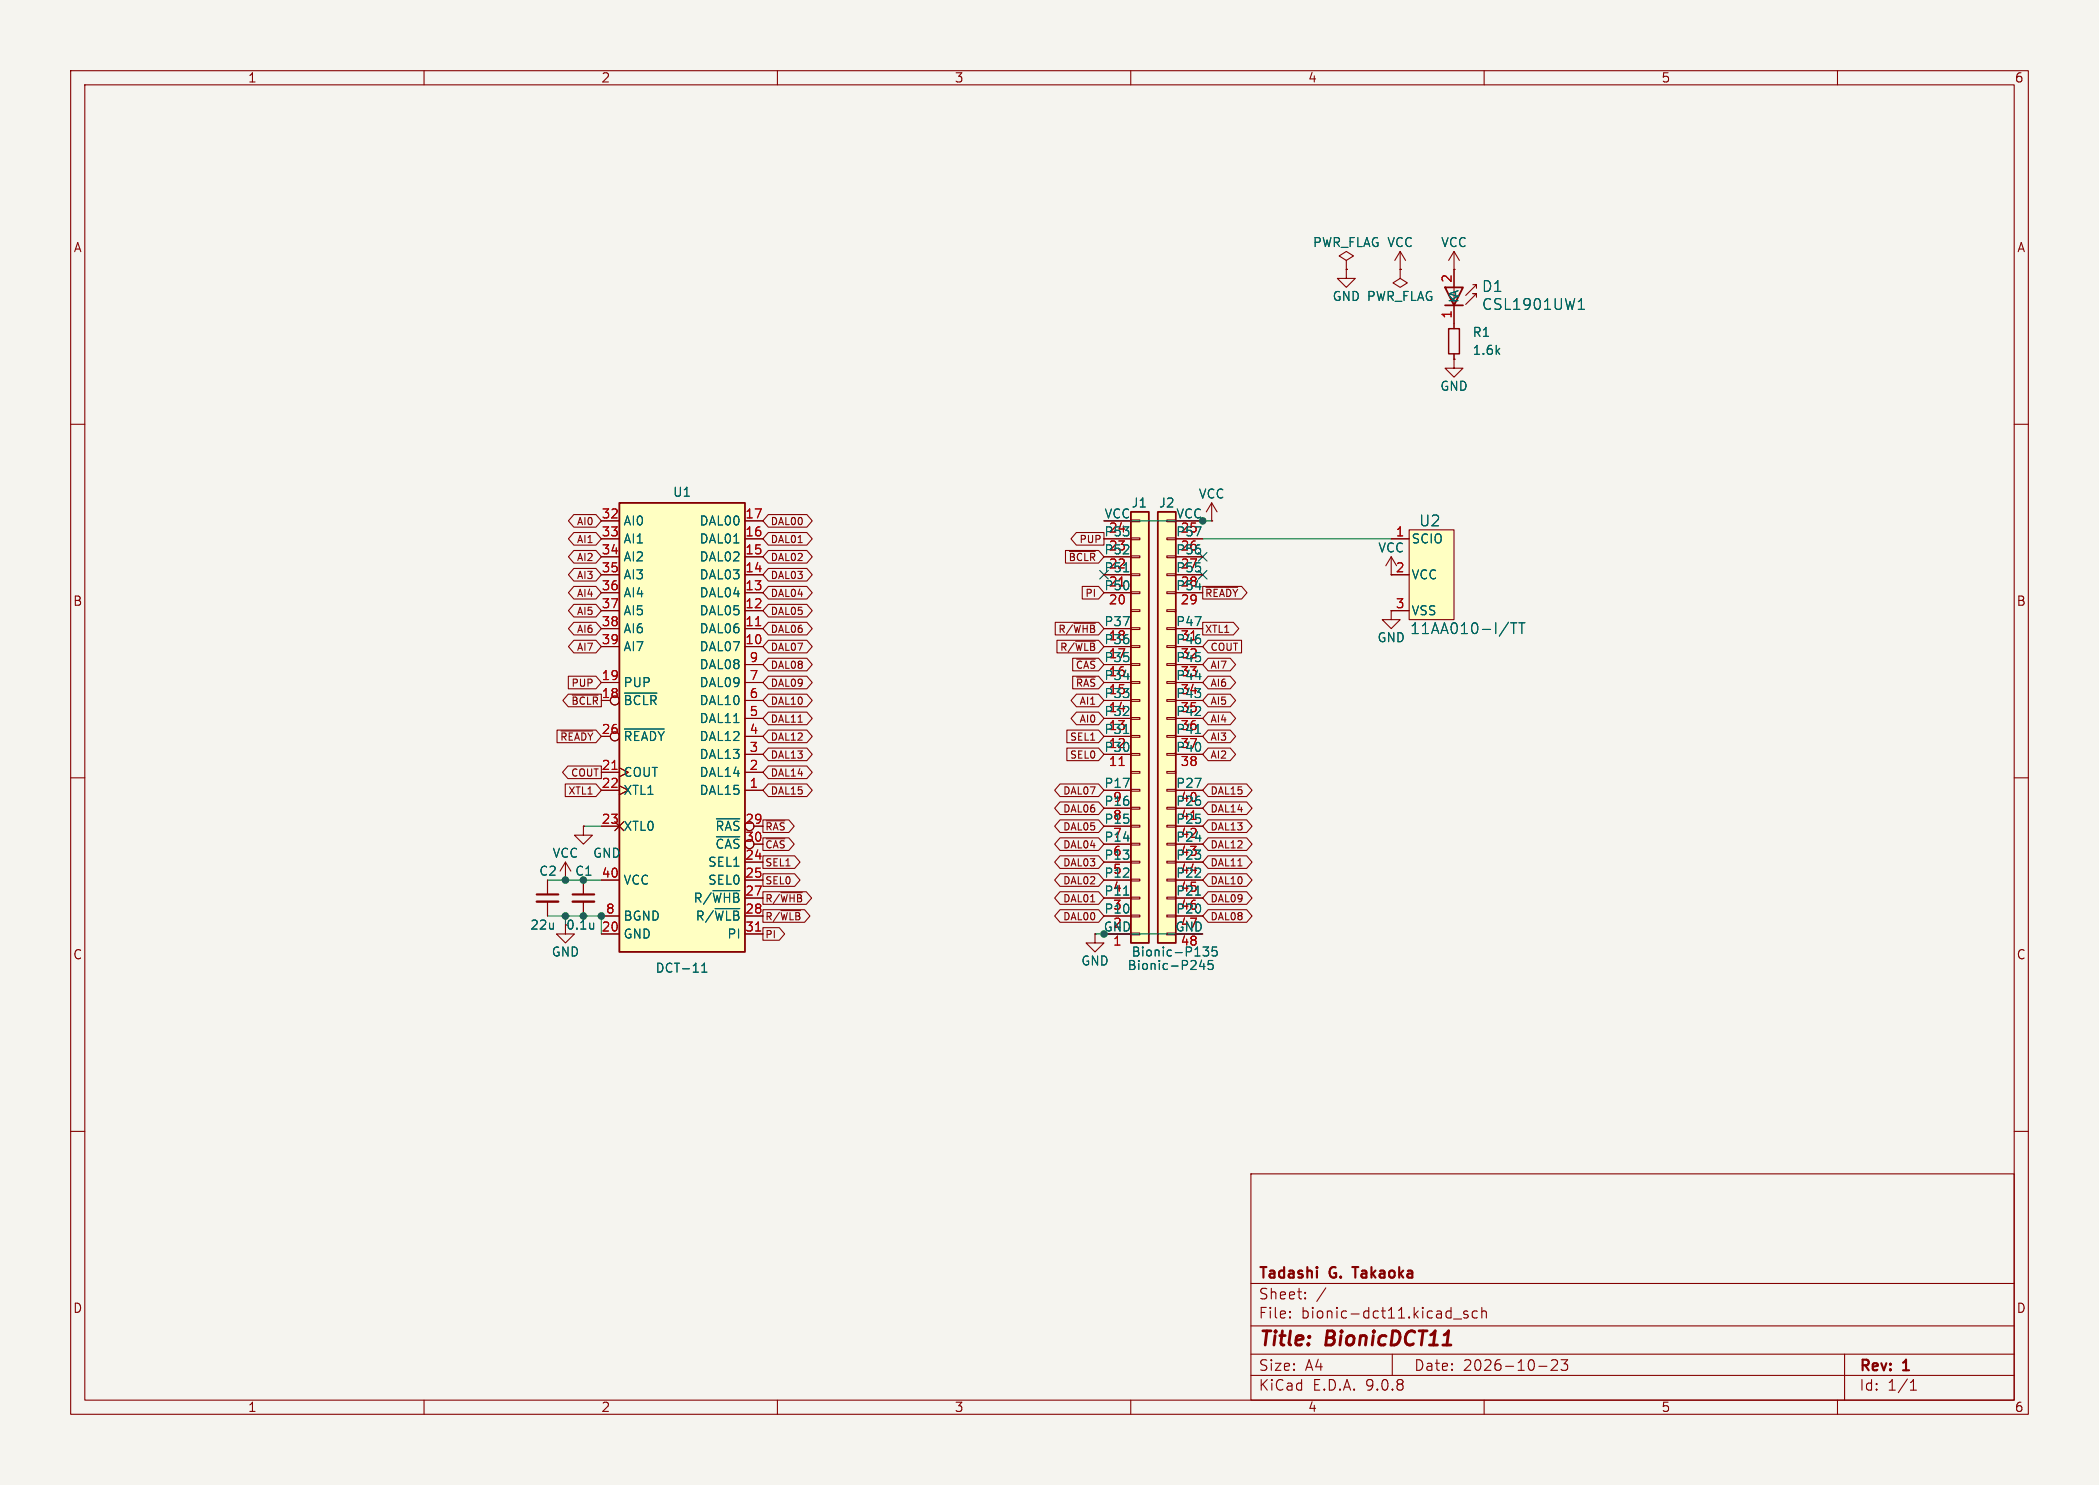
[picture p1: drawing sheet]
<svg xmlns="http://www.w3.org/2000/svg" width="297mm" height="210mm" viewBox="0 0 297 210" stroke-linecap="round" stroke-linejoin="round" font-family="sans-serif">
<path d="M0 0h297v210h-297z" fill="#f5f4ef" stroke="#f5f4ef" stroke-width=".14"/>
<g fill="none" stroke="#840000" stroke-width=".15">
<path d="M10 10h277v190h-277zM12 12h273v186h-273zM60 10v2M110 10v2M160 10v2M210 10v2M260 10v2M205.7 45.7v.8M205.7 50v.8M10 60h2M285 60h2M10 110h2"/>
<path d="M285 110h2M10 160h2M177 166h108v32h-108zM285 160h2M60 198v2M110 198v2M160 198v2M177 194.5h108M177 191.5h108M177 187.5h108M177 181.5h108M182.5 186.3h.1l-.1 .1"/>
<path d="M182.5 186.3v.1M182.5 185.5v.1M182.5 185.5h.1l-.1 .1M184.7 183.6v.1M184.7 183.6h-.1l.1 .1M184.7 182.8v.1M184.7 182.8h-.1l.1 .1M187.6 182.1l-1.3 2M197 191.5v3M205.7 186.5h1.1M207.7 185.5l-.4-.1-.2 .2 .1 .2 .5 .2v.1v.2l-.2 .1-.4-.1M209 185.5l-.4-.1-.3 .3v.4l.2 .2 .1 .1 .4-.1"/>
<path d="M209.7 185.5a.37 .37 0 0 1 .6 .1v.8M209.7 184.9v1.5M210 198v2M217.7 193.2h1.2M219.5 192.4l.2-.1 .5 .1a.41 .41 0 0 1 .1 .5l-.8 .9h.9M220.9 192.3h.9l-.5 .6a.41 .41 0 0 1 .5 .3v.3l-.1 .2-.6 .1-.2-.1M260 198v2M261 191.5v6.5M270.3 196.6h.9M270.3 195.5l.4-.4v1.5"/>
</g>
<path d="M191.3 179.2h.9" fill="none" stroke="#840000" stroke-width=".3"/>
<path d="M205 46.5h1.5v3.5h-1.5z" fill="none" stroke="#840000" stroke-width=".2"/>
<path d="M163.8 72.4h2.6v61h-2.6z" fill="#ffffc2"/>
<path d="M163.8 72.4h2.6v61h-2.6z" fill="none" stroke="#840000" stroke-width=".25"/>
<g fill="none" stroke="#840000" stroke-width=".15">
<path d="M165.1 73.5h1.3v.3h-1.3zM165.1 76.1h1.3v.2h-1.3zM165.1 78.6h1.3v.3h-1.3zM166.4 73.7h3.8M166.4 76.2h3.8M166.4 78.7h3.8M165.1 81.2h1.3v.2h-1.3zM165.1 83.7h1.3v.2h-1.3zM165.1 86.2h1.3v.3h-1.3zM165.1 88.8h1.3v.2h-1.3zM165.1 91.3h1.3v.3h-1.3zM165.1 93.9h1.3v.2h-1.3z"/>
<path d="M165.1 96.4h1.3v.2h-1.3zM165.1 98.9h1.3v.3h-1.3zM166.4 81.3h3.8M166.4 83.8h3.8M166.4 88.9h3.8M166.4 91.4h3.8M166.4 94h3.8M166.4 96.5h3.8M166.4 99.1h3.8M165.1 101.5h1.3v.2h-1.3zM165.1 104h1.3v.3h-1.3zM165.1 106.6h1.3v.2h-1.3z"/>
<path d="M165.1 109.1h1.3v.2h-1.3zM165.1 111.6h1.3v.3h-1.3zM165.1 114.2h1.3v.2h-1.3zM165.1 116.7h1.3v.3h-1.3zM165.1 119.3h1.3v.2h-1.3zM166.4 101.6h3.8M166.4 104.1h3.8M166.4 106.7h3.8M166.4 111.8h3.8M166.4 114.3h3.8M166.4 116.8h3.8M166.4 119.4h3.8"/>
<path d="M165.1 121.8h1.3v.2h-1.3zM165.1 124.3h1.3v.3h-1.3zM165.1 126.9h1.3v.2h-1.3zM165.1 129.4h1.3v.3h-1.3zM165.1 132h1.3v.2h-1.3zM166.4 121.9h3.8M166.4 124.5h3.8M166.4 127h3.8M166.4 129.5h3.8M166.4 132.1h3.8"/>
</g>
<path d="M169.2 103.7h.7M169.2 126.6h.7M170 135.8l-.3 .9h.8M170.3 136.3v.8M171.6 135.8h-.6l-.1 .6 .2-.1 .4 .1 .2 .2-.1 .4-.2 .1h-.3l-.2-.1" fill="none" stroke="#006464" stroke-width=".15"/>
<path d="M160 72.4h2.6v61h-2.6z" fill="#ffffc2"/>
<g fill="none" stroke="#840000" stroke-width=".15">
<path d="M156.2 73.7h3.8M156.2 76.2h3.8M156.2 78.7h3.8M160 73.5h1.3v.3h-1.3zM160 76.1h1.3v.2h-1.3zM160 78.6h1.3v.3h-1.3zM156.2 81.3h3.8M156.2 83.8h3.8M156.2 88.9h3.8M156.2 91.4h3.8M156.2 94h3.8M156.2 96.5h3.8"/>
<path d="M156.2 99.1h3.8M160 81.2h1.3v.2h-1.3zM160 83.7h1.3v.2h-1.3zM160 86.2h1.3v.3h-1.3zM160 88.8h1.3v.2h-1.3zM160 91.3h1.3v.3h-1.3zM160 93.9h1.3v.2h-1.3zM160 96.4h1.3v.2h-1.3zM160 98.9h1.3v.3h-1.3zM156.2 101.6h3.8M156.2 104.1h3.8M156.2 106.7h3.8"/>
<path d="M156.2 111.8h3.8M156.2 114.3h3.8M156.2 116.8h3.8M156.2 119.4h3.8M160 101.5h1.3v.2h-1.3zM160 104h1.3v.3h-1.3zM160 106.6h1.3v.2h-1.3zM160 109.1h1.3v.2h-1.3zM160 111.6h1.3v.3h-1.3zM160 114.2h1.3v.2h-1.3zM160 116.7h1.3v.3h-1.3zM160 119.3h1.3v.2h-1.3z"/>
<path d="M154.9 132.1v1.3h1.3l-1.3 1.2-1.2-1.2h1.2M154.9 132.1h.1M156.2 121.9h3.8M156.2 124.5h3.8M156.2 127h3.8M156.2 129.5h3.8M156.2 132.1h3.8M160 121.8h1.3v.2h-1.3zM160 124.3h1.3v.3h-1.3zM160 126.9h1.3v.2h-1.3zM160 129.4h1.3v.3h-1.3zM160 132h1.3v.2h-1.3z"/>
</g>
<path d="M160 72.4h2.6v61h-2.6z" fill="none" stroke="#840000" stroke-width=".25"/>
<path d="M159 80.9h.7M159 103.7h.7M159 126.6h.7M170.2 133.9h.8l-.4 .5 .4 .1v.6l-.2 .1h-.4l-.2-.1M172.2 133.9h-.6l-.1 .6 .2-.1 .4 .1 .1 .2v.4l-.2 .1h-.3l-.2-.1" fill="none" stroke="#006464" stroke-width=".15"/>
<path d="M158.4 108.3h.7" fill="none" stroke="#a90000" stroke-width=".15"/>
<path d="M87.6 71.1h17.8v63.5h-17.8z" fill="#ffffc2"/>
<path d="M87.6 71.1h17.8v63.5h-17.8z" fill="none" stroke="#840000" stroke-width=".25"/>
<g fill="none" stroke="#840000" stroke-width=".15">
<path d="M190.5 36.8l1-.6-1-.6-1 .6 1 .6v1.3M190.5 38.1h.1M190.5 38.1v1.3h1.3l-1.3 1.2-1.3-1.2h1.3M198.1 38.1v1.3l1 .6-1 .6-1-.6 1-.6M198.1 38.1h.1M198.1 35.6l-.7 1.2M198.1 35.6l.8 1.2M198.1 35.6v2.5M205.7 38.1h.1M205.7 35.6l-.7 1.2M205.7 35.6l.8 1.2M205.7 35.6v2.5"/>
<path d="M205.7 50.8v1.3h1.3l-1.3 1.2-1.2-1.2h1.2M205.7 50.8h.1M85.1 73.7h2.5M85.1 76.2h2.5M85.1 78.7h2.5M105.4 73.7h2.5M105.4 76.2h2.5M105.4 78.7h2.5M85.1 81.3h2.5M85.1 83.8h2.5M85.1 86.4h2.5M85.1 88.9h2.5"/>
<path d="M85.1 91.4h2.5M85.1 96.5h2.5M105.4 81.3h2.5M105.4 83.8h2.5M105.4 86.4h2.5M105.4 88.9h2.5M105.4 91.4h2.5M105.4 96.5h2.5M105.4 94h2.5M105.4 99.1h2.5M85.1 109.2h2.5M85.1 111.8h2.5"/>
<path d="M85.1 116.8h2.5M87 116.2l1.3 1.3M88.3 116.2l-1.3 1.3M105.4 109.2h2.5M105.4 111.8h2.5M105.4 101.6h2.5M105.4 104.1h2.5M105.4 106.7h2.5M106.7 116.8h1.2M106.7 119.4h1.2M77.5 124.5v2M77.5 127.5v2"/>
<path d="M80 130.8v1.3h1.3l-1.3 1.3-1.3-1.3h1.3M82.5 124.5v2M82.5 127.5v2M85.1 124.5h2.5M85.1 129.5h2.5M85.1 132.1h2.5M105.4 124.5h2.5M105.4 129.5h2.5M105.4 132.1h2.5M105.4 121.9h2.5M105.4 127h2.5"/>
<circle cx="87" cy="99.1" r=".63"/>
<circle cx="87" cy="104.1" r=".63"/>
</g>
<path d="M88.4 98h4.5M88.4 103.1h5.6M101.4 115.8h3.3M101.4 118.3h3.3M84 130.5v.9M84 131.3h-.1M99.3 137.5h.7M99.3 136.6l.4-.4v1.3M100.9 126h3.8M101.2 128.5h3.5" fill="none" stroke="#006464" stroke-width=".15"/>
<path d="M106.9 88.5h.7M86.6 108.8h.7M106.9 131.7h.7" fill="none" stroke="#a90000" stroke-width=".15"/>
<path d="M75.9 126.5h3.1M81 126.5h3.1" fill="none" stroke="#840000" stroke-width=".3"/>
<path d="M75.9 127.5h3.1M81 127.5h3.1" fill="none" stroke="#840000" stroke-width=".33"/>
<path d="M199.4 74.9h6.3v12.7h-6.3z" fill="#ffffc2"/>
<g fill="none" stroke="#840000" stroke-width=".15">
<path d="M190.5 38.1h.1M198.1 38.1h.1M205.7 38.1h.1M205.7 38.1v2.5M205.7 50.8h.1M205.7 43.2v3.3M205.7 50v.8M208.4 40.3h.5l-1.5 1.5M208.9 42v-.5h-.5h.5l-1.5 1.6M208.9 40.3v.5M81.2 77.9h3.1l.8 .8-.8 .9h-3.1l-.8-.9zM81.2 75.3h3.1l.8 .9-.8 .9h-3.1l-.8-.9z"/>
<path d="M81.2 72.8h3.1l.8 .9-.8 .8h-3.1l-.8-.8zM85.1 76.2h2.5M85.1 73.7h2.5M85.1 78.7h2.5M105.4 76.2h2.5M105.4 73.7h2.5M105.4 78.7h2.5M108.7 75.3h5.5l.7 .9-.7 .9h-5.5l-.8-.9zM108.7 77.9h5.5l.7 .8-.7 .9h-5.5l-.8-.9zM108.7 72.8h5.5l.7 .9-.7 .8h-5.5l-.8-.8zM112.9 76.7h.6M150.8 77.9h4.6l.8 .8-.8 .9h-4.6z"/>
<path d="M151.3 78h3.7M152.3 75.3h3.9v1.8h-3.9l-.8-.9zM156.2 76.2h3.8M156.2 73.7h3.8M156.2 78.7h3.8M166.4 76.2h3.8M166.4 73.7h3.8M166.4 78.7h3.8M171.4 73.7h.1M171.4 71.1l-.7 1.3M171.4 71.1l.8 1.3M171.4 71.1v2.6"/>
<path d="M196.8 76.2h2.6M196.8 78.7v2.6h2.6M196.8 78.7l-.7 1.3M196.8 78.7l.8 1.3M199.4 74.9h6.3v12.7h-6.3zM80.4 98.2h4.7v1.7h-4.7l-.8-.8zM80.4 95.6h3.9l.8 .9-.8 .9h-3.9zM81 98.3h3.6M81.2 88h3.1l.8 .9-.8 .9h-3.1l-.8-.9zM81.2 90.6h3.1l.8 .8-.8 .9h-3.1l-.8-.9zM81.2 85.5h3.1l.8 .9-.8 .8h-3.1l-.8-.8zM81.2 82.9h3.1l.8 .9-.8 .9h-3.1l-.8-.9z"/>
<path d="M81.2 80.4h3.1l.8 .9-.8 .9h-3.1l-.8-.9zM85.1 81.3h2.5M85.1 86.4h2.5M85.1 83.8h2.5M85.1 88.9h2.5M85.1 91.4h2.5M85.1 96.5h2.5M105.4 81.3h2.5M105.4 86.4h2.5M105.4 83.8h2.5M105.4 88.9h2.5M105.4 91.4h2.5"/>
<path d="M105.4 94h2.5M105.4 96.5h2.5M105.4 99.1h2.5M108.7 82.9h5.5l.7 .9-.7 .9h-5.5l-.8-.9zM108.7 90.6h5.5l.7 .8-.7 .9h-5.5l-.8-.9zM108.7 93.1h5.5l.7 .9-.7 .9h-5.5l-.8-.9zM108.7 95.6h5.5l.7 .9-.7 .9h-5.5l-.8-.9zM108.7 98.2h5.5l.7 .9-.7 .8h-5.5l-.8-.8zM108.7 85.5h5.5l.7 .9-.7 .8h-5.5l-.8-.8zM108.7 88h5.5l.7 .9-.7 .9h-5.5l-.8-.9zM108.7 80.4h5.5l.7 .9-.7 .9h-5.5l-.8-.9zM149.3 88h6.1l.8 .9-.8 .9h-6.1z"/>
<path d="M149.6 90.6h5.8l.8 .8-.8 .9h-5.8zM151.8 93.1h3.6l.8 .9-.8 .9h-3.6zM151.8 95.6h3.6l.8 .9-.8 .9h-3.6zM152 88.1h3M152.2 90.7h2.8M152.3 98.2h3.1l.8 .9-.8 .8h-3.1l-.7-.8zM152.3 93.2h2.7M152.3 95.8h2.7M153.1 82.9h2.3l.8 .9-.8 .9h-2.3zM156.2 81.3h3.8M156.2 83.8h3.8M156.2 88.9h3.8"/>
<path d="M156.2 91.4h3.8M156.2 94h3.8M156.2 96.5h3.8M156.2 99.1h3.8M166.4 81.3h3.8M166.4 83.8h3.8M166.4 88.9h3.8M166.4 91.4h3.8M166.4 94h3.8M166.4 96.5h3.8M166.4 99.1h3.8M170.2 82.9h5.5l.7 .9-.7 .9h-5.5z"/>
<path d="M170.2 88h4.3l.8 .9-.8 .9h-4.3zM170.6 83.1h4.5M170.9 98.2h3.2l.7 .9-.7 .8h-3.2l-.7-.8zM170.9 95.6h3.2l.7 .9-.7 .9h-3.2l-.7-.9zM170.9 93.1h3.2l.7 .9-.7 .9h-3.2l-.7-.9zM170.9 90.6h4.8v1.7h-4.8l-.7-.9zM196.8 86.4v1.2h1.3l-1.3 1.3-1.2-1.3h1.2M196.8 86.4h.1M196.8 86.4h2.6M78.8 103.3h5.5l.8 .8-.8 .9h-5.5zM79.4 103.4h4.5M80 110.9h4.3l.8 .9-.8 .8h-4.3z"/>
<path d="M80.4 108.3h4.7v1.8h-4.7l-.8-.9zM82.5 116.8v1.3h1.3l-1.3 1.3-1.2-1.3h1.2M82.5 116.8h.1M85.1 111.8h2.5M85.1 116.8h2.5M85.1 109.2h2.5M87 116.2l1.3 1.3M88.3 116.2l-1.3 1.3M105.4 101.6h2.5M105.4 104.1h2.5M105.4 106.7h2.5M105.4 111.8h2.5"/>
<path d="M105.4 109.2h2.5M106.7 116.8h1.2M106.7 119.4h1.2M107.9 118.5h3.7l.8 .9-.8 .9h-3.7zM107.9 116h3.7l.8 .8-.8 .9h-3.7zM108.4 118.6h2.7M108.4 116.1h2.7M108.7 103.3h5.5l.7 .8-.7 .9h-5.5l-.8-.9zM108.7 108.3h5.5l.7 .9-.7 .9h-5.5l-.8-.9zM108.7 110.9h5.5l.7 .9-.7 .8h-5.5l-.8-.8zM108.7 105.8h5.5l.7 .9-.7 .9h-5.5l-.8-.9zM108.7 100.7h5.5l.7 .9-.7 .9h-5.5l-.8-.9z"/>
<path d="M112.9 102.1h.6M150 110.9h5.4l.8 .9-.8 .8h-5.4l-.8-.8zM150 113.4h5.4l.8 .9-.8 .9h-5.4l-.8-.9zM150 116h5.4l.8 .8-.8 .9h-5.4l-.8-.9zM150 118.5h5.4l.8 .9-.8 .9h-5.4l-.8-.9zM151 103.3h4.4l.8 .8-.8 .9h-4.4zM151 105.8h4.4l.8 .9-.8 .9h-4.4zM152.3 100.7h3.1l.8 .9-.8 .9h-3.1l-.7-.9zM156.2 101.6h3.8M156.2 104.1h3.8M156.2 106.7h3.8M156.2 111.8h3.8"/>
<path d="M156.2 114.3h3.8M156.2 116.8h3.8M156.2 119.4h3.8M166.4 101.6h3.8M166.4 104.1h3.8M166.4 106.7h3.8M166.4 111.8h3.8M166.4 114.3h3.8M166.4 116.8h3.8M166.4 119.4h3.8M170.9 118.5h5.5l.8 .9-.8 .9h-5.5l-.7-.9zM170.9 103.3h3.2l.7 .8-.7 .9h-3.2l-.7-.9z"/>
<path d="M170.9 100.7h3.2l.7 .9-.7 .9h-3.2l-.7-.9zM170.9 105.8h3.2l.7 .9-.7 .9h-3.2l-.7-.9zM170.9 116h5.5l.8 .8-.8 .9h-5.5l-.7-.9zM170.9 113.4h5.5l.8 .9-.8 .9h-5.5l-.7-.9zM170.9 110.9h5.5l.8 .9-.8 .8h-5.5l-.7-.8zM77.5 124.5v2M77.5 127.5v2M80 124.5h.1M80 121.9l-.8 1.3M80 121.9l.8 1.3M80 121.9v2.6M82.5 124.5v2"/>
<path d="M82.5 127.5v2M85.1 124.5h2.5M85.1 129.5h2.5M85.1 132.1h2.5M105.4 121.9h2.5M105.4 124.5h2.5M105.4 127h2.5M105.4 129.5h2.5M105.4 132.1h2.5M107.9 121h4.5l.8 .9-.8 .9h-4.5zM107.9 123.6h4.5l.8 .9-.8 .8h-4.5zM107.9 131.2h2.4l.7 .9-.7 .9h-2.4z"/>
<path d="M107.9 128.7h5.9l.8 .8-.8 .9h-5.9zM107.9 126.1h6.2l.7 .9-.7 .9h-6.2zM110.5 128.8h2.8M110.5 126.2h3M150 121h5.4l.8 .9-.8 .9h-5.4l-.8-.9zM150 128.7h5.4l.8 .8-.8 .9h-5.4l-.8-.9zM150 123.6h5.4l.8 .9-.8 .8h-5.4l-.8-.8zM150 126.1h5.4l.8 .9-.8 .9h-5.4l-.8-.9zM154.3 127.5h.6M154.9 132.1h.1M156.2 121.9h3.8M156.2 124.5h3.8"/>
<path d="M156.2 127h3.8M156.2 129.5h3.8M156.2 132.1h3.8M166.4 121.9h3.8M166.4 124.5h3.8M166.4 127h3.8M166.4 129.5h3.8M166.4 132.1h3.8M170.9 128.7h5.5l.8 .8-.8 .9h-5.5l-.7-.9zM170.9 126.1h5.5l.8 .9-.8 .9h-5.5l-.7-.9zM170.9 123.6h5.5l.8 .9-.8 .8h-5.5l-.7-.8zM170.9 121h5.5l.8 .9-.8 .9h-5.5l-.7-.9z"/>
<path d="M175.2 122.5h.5"/>
<circle cx="87" cy="99.1" r=".63"/>
<circle cx="87" cy="104.1" r=".63"/>
</g>
<g fill="none" stroke="#006464" stroke-width=".15">
<path d="M223.3 43.7h.9M223.5 42.6l.3-.4v1.5M88.4 98h4.5M159 80.9h.7M213.5 88l-1.3 2M213.7 88.1h.9M214.2 88.1v1.5M214.9 88.1h.9M215.3 88.1v1.5M88.4 103.1h5.6M101.4 115.8h3.3M101.4 118.3h3.3"/>
<path d="M159 103.7h.7M169.2 103.7h.7M84 130.5v.9M84 131.3h-.1M99.3 137.5h.7M99.3 136.6l.4-.4v1.3M100.9 126h3.8M101.2 128.5h3.5M159 126.6h.7M169.2 126.6h.7M170 135.8l-.3 .9h.8M170.2 133.9h.8l-.4 .5 .4 .1v.6l-.2 .1h-.4l-.2-.1"/>
<path d="M170.3 136.3v.8M171.6 135.8h-.6l-.1 .6 .2-.1 .4 .1 .2 .2-.1 .4-.2 .1h-.3l-.2-.1M172.2 133.9h-.6l-.1 .6 .2-.1 .4 .1 .1 .2v.4l-.2 .1h-.3l-.2-.1"/>
</g>
<path d="M204.5 40.6h2.5l-1.3 2.6zM204.5 43.2h2.5" fill="none" stroke="#840000" stroke-width=".25"/>
<path d="M156.2 73.7h15.2M170.2 76.2h26.6M82.5 116.8h2.6M77.5 124.5h7.6M77.5 129.5h7.6v2.6M80 129.5v1.3M154.9 132.1h15.3" fill="none" stroke="#009600" stroke-width=".15"/>
<path d="M169.6 78.1l1.2 1.2M170.8 78.1l-1.2 1.2M155.6 80.7l1.2 1.2M156.8 80.7l-1.2 1.2M169.6 80.7l1.2 1.2M170.8 80.7l-1.2 1.2" fill="none" stroke="#000084" stroke-width=".15"/>
<path d="M106.9 88.5h.7M86.6 108.8h.7M158.4 108.3h.7M106.9 131.7h.7" fill="none" stroke="#a90000" stroke-width=".15"/>
<g fill="#009600" stroke="#009600" stroke-width=".15">
<circle cx="170.2" cy="73.7" r=".46"/>
<circle cx="85.1" cy="129.5" r=".46"/>
<circle cx="156.2" cy="132.1" r=".46"/>
<circle cx="82.5" cy="129.5" r=".46"/>
<circle cx="80" cy="129.5" r=".46"/>
<circle cx="82.5" cy="124.5" r=".46"/>
<circle cx="80" cy="124.5" r=".46"/>
</g>
<g font-size="2.8" fill="#840000">
<text x="178" y="190.9">Title:</text>
<text x="187.7" y="190.9">BionicDCT11</text>
</g>
<g font-size="2.1" fill="#006464">
<text x="209.6" y="41.5">D1</text>
<text x="209.6" y="44">CSL1901UW1</text>
<text x="200.7" y="74.7">U2</text>
<text x="199.4" y="89.9">11AA010-I/TT</text>
</g>
<g font-size="2.1" fill="#840000">
<text x="178" y="184">Sheet:</text>
<text x="178" y="181.2">Tadashi</text>
<text x="188.2" y="181.2">G.</text>
<text x="192.2" y="181.2">Takaoka</text>
<text x="178" y="186.7">File:</text>
<text x="184.1" y="186.7">bionic-dct11.kicad_sch</text>
<text x="178" y="196.9">KiCad</text>
<text x="178" y="194.1">Size:</text>
<text x="184.7" y="194.1">A4</text>
<text x="185.7" y="196.9">E.D.A.</text>
<text x="193.3" y="196.9">9.0.8</text>
<text x="200" y="194.1">Date:</text>
<text x="207" y="194.1">2026-10-23</text>
<text x="263" y="194.3">Rev:</text>
<text x="263" y="196.9">Id:</text>
<text x="267.1" y="196.9">1/1</text>
<text x="269.4" y="194.3">1</text>
</g>
<g font-size="1.8" fill="#840000">
<text x="35" y="11.9">1</text>
<text x="85" y="11.9">2</text>
<text x="135" y="11.9">3</text>
<text x="185" y="11.9">4</text>
<text x="235" y="11.9">5</text>
<text x="285" y="11.9">6</text>
<text x="10.3" y="35.9">A</text>
<text x="285.3" y="35.9">A</text>
<text x="10.3" y="85.9">B</text>
<text x="285.3" y="85.9">B</text>
<text x="10.3" y="135.9">C</text>
<text x="285.3" y="135.9">C</text>
<text x="10.3" y="185.9">D</text>
<text x="285.3" y="185.9">D</text>
<text x="35" y="199.9">1</text>
<text x="85" y="199.9">2</text>
<text x="135" y="199.9">3</text>
<text x="185" y="199.9">4</text>
<text x="235" y="199.9">5</text>
<text x="285" y="199.9">6</text>
</g>
<g font-size="1.8" fill="#006464">
<text x="185.7" y="35.2">PWR_FLAG VCC</text>
<text x="203.8" y="35.2">VCC</text>
<text x="188.5" y="42.8">GND PWR_FLAG</text>
<text x="206.6" y="42.9" transform="rotate(-90 206.6 42.9)">KA</text>
<text x="208.3" y="47.9">R1</text>
<text x="208.3" y="50.4">1.6k</text>
<text x="203.7" y="55.5">GND</text>
<text x="95.1" y="70.5">U1</text>
<text x="160" y="72">J1</text>
<text x="163.9" y="72">J2</text>
<text x="169.5" y="70.7">VCC</text>
<text x="88.1" y="74.5">AI0</text>
<text x="88.1" y="77.1">AI1</text>
<text x="98.9" y="74.5">DAL00</text>
<text x="98.9" y="77.1">DAL01</text>
<text x="156.2" y="75.9">P53</text>
<text x="156.2" y="73.4">VCC</text>
<text x="156.8" y="75.6">24</text>
<text x="166.3" y="75.9">P57</text>
<text x="166.4" y="73.4">VCC</text>
<text x="167" y="75.6">25</text>
<text x="199.6" y="77.1">SCIO</text>
<text x="88.1" y="79.6">AI2</text>
<text x="88.1" y="82.1">AI3</text>
<text x="98.9" y="79.6">DAL02</text>
<text x="98.9" y="82.1">DAL03</text>
<text x="156.2" y="78.5">P52</text>
<text x="156.2" y="81">P51</text>
<text x="156.2" y="83.6">P50</text>
<text x="156.8" y="78.2">23</text>
<text x="156.8" y="80.7">22</text>
<text x="156.8" y="83.3">21</text>
<text x="166.3" y="78.5">P56</text>
<text x="166.3" y="81">P55</text>
<text x="166.3" y="83.6">P54</text>
<text x="167" y="78.2">26</text>
<text x="167" y="80.7">27</text>
<text x="167" y="83.3">28</text>
<text x="194.9" y="78.3">VCC</text>
<text x="199.6" y="82.1">VCC</text>
<text x="88.1" y="84.7">AI4</text>
<text x="88.1" y="87.2">AI5</text>
<text x="88.1" y="89.8">AI6</text>
<text x="98.9" y="84.7">DAL04</text>
<text x="98.9" y="87.2">DAL05</text>
<text x="98.9" y="89.8">DAL06</text>
<text x="156.2" y="88.6">P37</text>
<text x="166.3" y="88.6">P47</text>
<text x="199.6" y="87.2">VSS</text>
<text x="88.1" y="92.3">AI7</text>
<text x="98.9" y="92.3">DAL07</text>
<text x="98.9" y="94.8">DAL08</text>
<text x="156.2" y="91.2">P36</text>
<text x="156.2" y="93.7">P35</text>
<text x="156.8" y="90.9">18</text>
<text x="156.8" y="93.4">17</text>
<text x="156.8" y="96">16</text>
<text x="166.3" y="91.2">P46</text>
<text x="166.3" y="93.7">P45</text>
<text x="167" y="90.9">31</text>
<text x="167" y="93.4">32</text>
<text x="167" y="96">33</text>
<text x="194.8" y="91">GND</text>
<text x="88.1" y="97.4">PUP</text>
<text x="88.1" y="99.9">~{BCLR}</text>
<text x="98.9" y="97.4">DAL09</text>
<text x="98.9" y="99.9">DAL10</text>
<text x="156.2" y="96.3">P34</text>
<text x="156.2" y="98.8">P33</text>
<text x="156.2" y="101.3">P32</text>
<text x="156.8" y="98.5">15</text>
<text x="156.8" y="101">14</text>
<text x="166.3" y="96.3">P44</text>
<text x="166.3" y="98.8">P43</text>
<text x="166.3" y="101.3">P42</text>
<text x="167" y="98.5">34</text>
<text x="167" y="101">35</text>
<text x="88.1" y="105">~{READY}</text>
<text x="98.9" y="102.5">DAL11</text>
<text x="98.9" y="105">DAL12</text>
<text x="98.9" y="107.5">DAL13</text>
<text x="156.2" y="103.9">P31</text>
<text x="156.2" y="106.4">P30</text>
<text x="156.8" y="103.6">13</text>
<text x="156.8" y="106.1">12</text>
<text x="166.3" y="103.9">P41</text>
<text x="166.3" y="106.4">P40</text>
<text x="167" y="103.6">36</text>
<text x="167" y="106.1">37</text>
<text x="88.1" y="110.1">COUT</text>
<text x="88.1" y="112.6">XTL1</text>
<text x="98.9" y="110.1">DAL14</text>
<text x="98.9" y="112.6">DAL15</text>
<text x="156.2" y="111.5">P17</text>
<text x="157.4" y="113.7">9</text>
<text x="166.3" y="111.5">P27</text>
<text x="167" y="113.7">40</text>
<text x="88.1" y="117.7">XTL0</text>
<text x="101.1" y="117.7">~{RAS}</text>
<text x="156.2" y="114">P16</text>
<text x="156.2" y="116.6">P15</text>
<text x="156.2" y="119.1">P14</text>
<text x="157.4" y="116.3">8</text>
<text x="157.4" y="118.8">7</text>
<text x="166.3" y="114">P26</text>
<text x="166.3" y="116.6">P25</text>
<text x="166.3" y="119.1">P24</text>
<text x="167" y="116.3">41</text>
<text x="167" y="118.8">42</text>
<text x="76.2" y="124.1">C2</text>
<text x="78.1" y="121.5">VCC</text>
<text x="81.3" y="124.1">C1</text>
<text x="83.8" y="121.5">GND</text>
<text x="88.1" y="125.3">VCC</text>
<text x="100.1" y="122.8">SEL1</text>
<text x="100.1" y="125.3">SEL0</text>
<text x="101.1" y="120.2">~{CAS}</text>
<text x="156.2" y="121.7">P13</text>
<text x="156.2" y="124.2">P12</text>
<text x="157.4" y="121.4">6</text>
<text x="157.4" y="123.9">5</text>
<text x="166.3" y="121.7">P23</text>
<text x="166.3" y="124.2">P22</text>
<text x="167" y="121.4">43</text>
<text x="167" y="123.9">44</text>
<text x="74.9" y="131.7">22u</text>
<text x="80" y="131.7">0.1u</text>
<text x="88.1" y="130.4">BGND</text>
<text x="98" y="127.9">R/~{WHB}</text>
<text x="98.3" y="130.4">R/~{WLB}</text>
<text x="156.1" y="131.8">GND</text>
<text x="156.2" y="126.7">P11</text>
<text x="156.2" y="129.3">P10</text>
<text x="157.4" y="126.4">4</text>
<text x="157.4" y="129">3</text>
<text x="157.4" y="131.5">2</text>
<text x="166.2" y="131.8">GND</text>
<text x="166.3" y="126.7">P21</text>
<text x="166.3" y="129.3">P20</text>
<text x="167" y="126.4">45</text>
<text x="167" y="129">46</text>
<text x="167" y="131.5">47</text>
<text x="78" y="135.5">GND</text>
<text x="88.1" y="132.9">GND</text>
<text x="92.7" y="137.8">DCT-11</text>
<text x="102.8" y="132.9">PI</text>
<text x="152.9" y="136.8">GND</text>
<text x="159.5" y="137.4">Bionic-P245</text>
<text x="160" y="135.5">Bionic-P135</text>
</g>
<g font-size="1.8" fill="#a90000">
<text x="205.5" y="40.1" transform="rotate(-90 205.5 40.1)">2</text>
<text x="205.5" y="45.2" transform="rotate(-90 205.5 45.2)">1</text>
<text x="85" y="73.4">32</text>
<text x="85" y="75.9">33</text>
<text x="105.4" y="73.4">17</text>
<text x="105.4" y="75.9">16</text>
<text x="197.4" y="75.9">1</text>
<text x="85" y="78.5">34</text>
<text x="85" y="81">35</text>
<text x="85" y="83.6">36</text>
<text x="105.4" y="78.5">15</text>
<text x="105.4" y="81">14</text>
<text x="105.4" y="83.6">13</text>
<text x="197.4" y="81">2</text>
<text x="85" y="86.1">37</text>
<text x="85" y="88.6">38</text>
<text x="105.4" y="86.1">12</text>
<text x="105.4" y="88.6">11</text>
<text x="156.8" y="85.8">20</text>
<text x="167" y="85.8">29</text>
<text x="197.4" y="86.1">3</text>
<text x="85" y="91.2">39</text>
<text x="105.4" y="91.2">10</text>
<text x="106" y="93.7">9</text>
<text x="85" y="96.3">19</text>
<text x="85" y="98.8">18</text>
<text x="106" y="96.3">7</text>
<text x="106" y="98.8">6</text>
<text x="106" y="101.3">5</text>
<text x="85" y="103.9">26</text>
<text x="106" y="103.9">4</text>
<text x="106" y="106.4">3</text>
<text x="85" y="109">21</text>
<text x="85" y="111.5">22</text>
<text x="106" y="109">2</text>
<text x="106" y="111.5">1</text>
<text x="156.8" y="108.7">11</text>
<text x="167" y="108.7">38</text>
<text x="85" y="116.6">23</text>
<text x="105.4" y="116.6">29</text>
<text x="105.4" y="119.1">30</text>
<text x="85" y="124.2">40</text>
<text x="105.4" y="121.7">24</text>
<text x="105.4" y="124.2">25</text>
<text x="85" y="131.8">20</text>
<text x="85.7" y="129.3">8</text>
<text x="105.4" y="126.7">27</text>
<text x="105.4" y="129.3">28</text>
<text x="105.4" y="131.8">31</text>
<text x="157.4" y="134.1">1</text>
<text x="167" y="134.1">48</text>
</g>
<g font-size="1.4" fill="#840000">
<text x="81.5" y="77">AI1</text>
<text x="81.5" y="74.5">AI0</text>
<text x="109" y="77">DAL01</text>
<text x="109" y="74.5">DAL00</text>
<text x="152.6" y="77">PUP</text>
<text x="81.5" y="79.5">AI2</text>
<text x="81.5" y="82.1">AI3</text>
<text x="109" y="82.1">DAL03</text>
<text x="109" y="79.5">DAL02</text>
<text x="151.1" y="79.5">~{BCLR}</text>
<text x="81.5" y="89.7">AI6</text>
<text x="81.5" y="87.2">AI5</text>
<text x="81.5" y="84.6">AI4</text>
<text x="109" y="84.6">DAL04</text>
<text x="109" y="87.2">DAL05</text>
<text x="109" y="89.7">DAL06</text>
<text x="149.6" y="89.7">R/~{WHB}</text>
<text x="153.4" y="84.6">PI</text>
<text x="170.4" y="84.6">~{READY}</text>
<text x="170.4" y="89.7">XTL1</text>
<text x="81.5" y="92.2">AI7</text>
<text x="109" y="92.2">DAL07</text>
<text x="109" y="94.8">DAL08</text>
<text x="149.9" y="92.2">R/~{WLB}</text>
<text x="152.1" y="94.8">~{CAS}</text>
<text x="171.2" y="94.8">AI7</text>
<text x="171.2" y="92.2">COUT</text>
<text x="80.7" y="99.9">~{BCLR}</text>
<text x="80.7" y="97.3">PUP</text>
<text x="109" y="97.3">DAL09</text>
<text x="109" y="99.9">DAL10</text>
<text x="152.1" y="97.3">~{RAS}</text>
<text x="152.6" y="99.9">AI1</text>
<text x="171.2" y="99.9">AI5</text>
<text x="171.2" y="97.3">AI6</text>
<text x="79.1" y="104.9">~{READY}</text>
<text x="109" y="104.9">DAL12</text>
<text x="109" y="107.5">DAL13</text>
<text x="109" y="102.4">DAL11</text>
<text x="151.3" y="104.9">SEL1</text>
<text x="151.3" y="107.5">SEL0</text>
<text x="152.6" y="102.4">AI0</text>
<text x="171.2" y="104.9">AI3</text>
<text x="171.2" y="102.4">AI4</text>
<text x="171.2" y="107.5">AI2</text>
<text x="80.3" y="112.6">XTL1</text>
<text x="80.7" y="110">COUT</text>
<text x="109" y="110">DAL14</text>
<text x="109" y="112.6">DAL15</text>
<text x="150.3" y="112.6">DAL07</text>
<text x="171.2" y="112.6">DAL15</text>
<text x="108.2" y="117.6">~{RAS}</text>
<text x="150.3" y="115.1">DAL06</text>
<text x="150.3" y="117.6">DAL05</text>
<text x="171.2" y="117.6">DAL13</text>
<text x="171.2" y="115.1">DAL14</text>
<text x="108.2" y="120.2">~{CAS}</text>
<text x="108.2" y="122.7">SEL1</text>
<text x="108.2" y="125.3">SEL0</text>
<text x="150.3" y="120.2">DAL04</text>
<text x="150.3" y="122.7">DAL03</text>
<text x="150.3" y="125.3">DAL02</text>
<text x="171.2" y="120.2">DAL12</text>
<text x="171.2" y="125.3">DAL10</text>
<text x="171.2" y="122.7">DAL11</text>
<text x="108.2" y="130.3">R/~{WLB}</text>
<text x="108.2" y="127.8">R/~{WHB}</text>
<text x="150.3" y="130.3">DAL00</text>
<text x="150.3" y="127.8">DAL01</text>
<text x="171.2" y="130.3">DAL08</text>
<text x="171.2" y="127.8">DAL09</text>
<text x="108.2" y="132.9">PI</text>
</g>
</svg>
